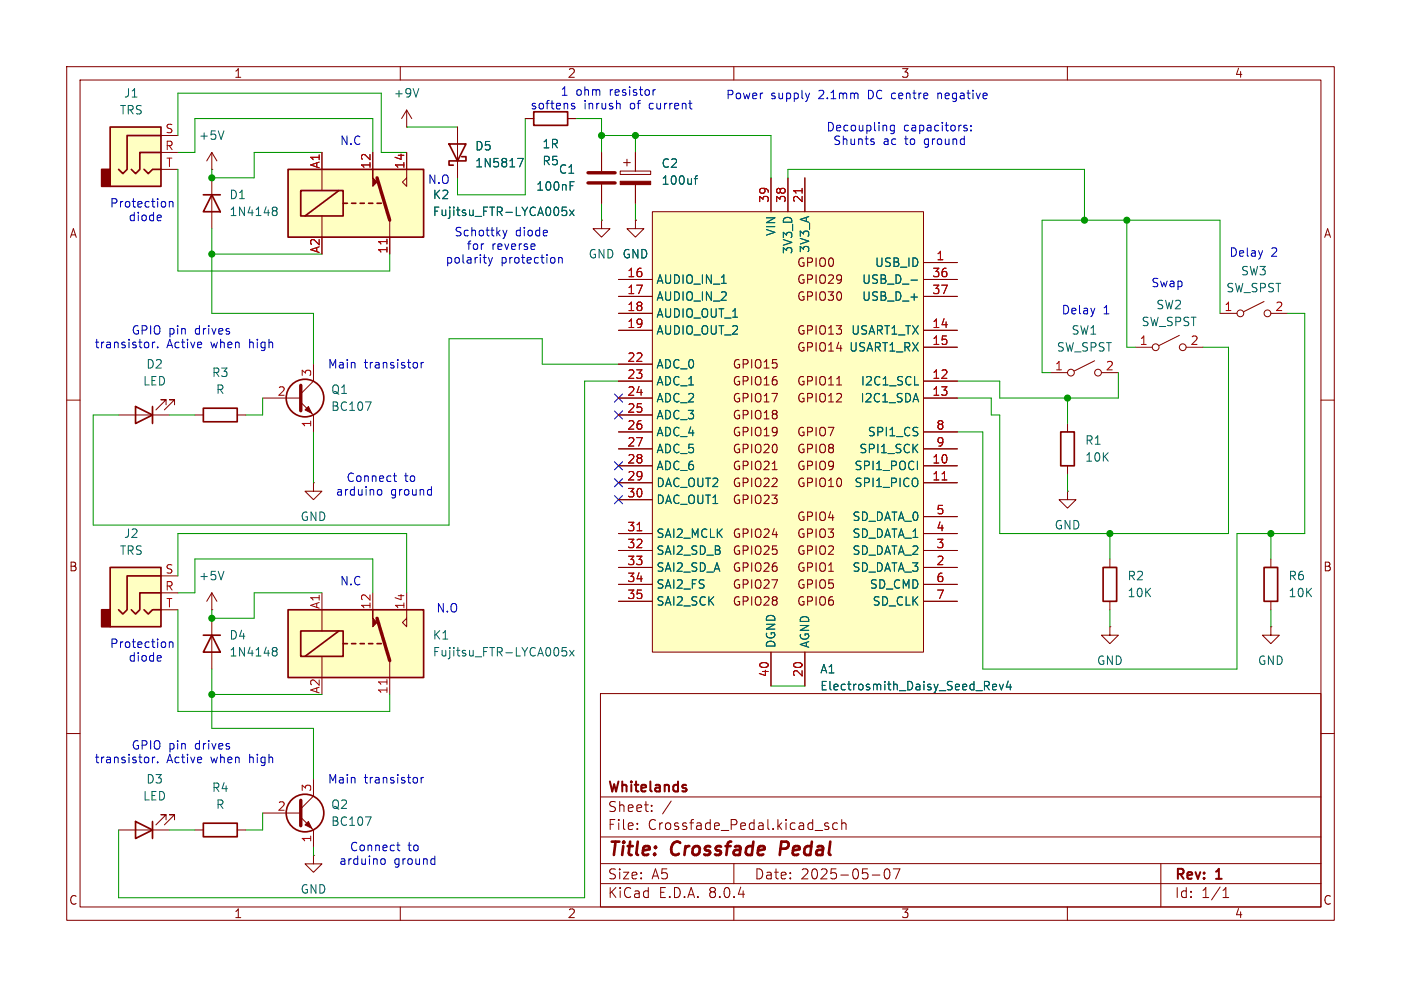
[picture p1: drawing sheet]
<svg xmlns="http://www.w3.org/2000/svg" width="210mm" height="148mm" viewBox="0 0 210 148" stroke-linecap="round" stroke-linejoin="round" font-family="sans-serif">
<g fill="none" stroke="#840000" stroke-width=".15">
<path d="M10 10h190v128h-190zM12 12h186v124h-186zM60 10v2M110 10v2M160 10v2M10 60h2M198 60h2M166.4 94v1.3h1.2l-1.2 1.2-1.3-1.2h1.3M166.4 94h.1M10 110h2M90 104h108v32h-108zM90 119.5h108"/>
<path d="M198 110h2M60 136v2M90 132.5h108M90 129.5h108M90 125.5h108M95.5 124.2v.2M95.5 123.5v.1M97.7 121.5v.2M97.7 120.8v.1M100.6 120.1l-1.3 1.9M110 136v2M110 129.5v3"/>
<path d="M124.2 123.5l-.4-.1-.2 .2 .1 .2 .5 .2v.3h-.6M125.5 123.5l-.4-.1-.3 .3v.4l.2 .2h.5M126.2 123.5a.37 .37 0 0 1 .6 .1v.8M126.2 122.9v1.5M130.8 131.2h1.1M132.7 130.4l.3-.1a.94 .94 0 0 1 0 1.5h-.1a.91 .91 0 0 1-.2-1.4zM133.9 130.3h1l-.6 1.5M160 136v2M174 129.5v6.5M183.3 134.6h.9M183.3 133.5l.5-.4v1.5"/>
</g>
<path d="M117.1 126.2l-.2 2" fill="none" stroke="#840000" stroke-width=".4"/>
<path d="M102.7 118.2l.2 .2-.2 .3M102.7 117.7l.1 .1" fill="none" stroke="#840000" stroke-width=".3"/>
<path d="M16.5 85.1h7.6v8.9h-7.6z" fill="#ffffc2"/>
<path d="M15.2 91.4h1.3v2.6h-1.3z" fill="#840000" stroke="#840000" stroke-width=".25"/>
<path d="M16.5 85.1h7.6v8.9h-7.6zM21.6 91.4l.6 .7 .7-.7h1.2M24.1 88.9h-3.1v2.5l-.7 .7-.6-.7M24.1 86.4h-5.1v5l-.6 .7-.6-.7" fill="none" stroke="#840000" stroke-width=".25"/>
<path d="M24.1 88.9h2.6M24.1 86.4h2.6M24.1 91.4h2.6" fill="none" stroke="#840000" stroke-width=".15"/>
<path d="M43.2 91.4h20.3v10.2h-20.3z" fill="#ffffc2"/>
<g fill="none" stroke="#840000" stroke-width=".15">
<path d="M93 25.7h4.5v.5h-4.5zM93.5 24.4h1M94 23.9v1M95.2 22.9v2.8M95.2 27.7v2.8M39.4 59.7h5.7M47 54.6v2.6l-1.9 1.9M45.1 60.3l1.9 1.9v2.6M160 63.5v1.3M160 69.9v1.2M48.3 88.9v5.7M48.3 98.4v3.2"/>
<path d="M55.9 88.9v2.5M58.4 99.1v5M61 88.9v5.1l-.7-.7 .7-.6M47 116.8v2.6l-1.9 1.9M17.8 124.5h7.6M24.9 122.9v-.7h-.8h.8l-1.5 1.5M26.2 122.9v-.7h-.8h.8l-1.6 1.5M39.4 121.9h5.7M45.1 122.6l1.9 1.9v2.5M47 128.3v1.2h1.3l-1.3 1.3-1.3-1.3h1.3M47 128.3h.1"/>
</g>
<g fill="none" stroke="#840000" stroke-width=".25">
<path d="M159 64.8h2v5.1h-2zM43.2 91.4h20.3v10.2h-20.3zM45.1 94.6h6.3v3.8h-6.3zM50.8 94.6l-5.1 3.8M51.4 96.5h.7M52.7 96.5h.6M54 96.5h.6M55.2 96.5h.7M56.5 96.5h.6M20.3 123.2l2.6 1.3-2.6 1.2zM22.9 123.2v2.5"/>
<circle cx="45.7" cy="59.7" r="2.82"/>
<circle cx="45.7" cy="121.9" r="2.82"/>
</g>
<path d="M45.1 57.8v3.8M56.5 92.7l1.9 6.4M45.1 120v3.8" fill="none" stroke="#840000" stroke-width=".51"/>
<g fill="#840000" stroke="#840000" stroke-width=".15">
<path d="M55.9 91.4v1.3l.6 .6-.6 .7z"/>
<path d="M46.2 61l.5 1-1-.5z"/>
<path d="M93 27.2h4.5v.5h-4.5z"/>
<path d="M45.7 123.7l.5-.5 .5 1z"/>
</g>
<path d="M58 101.9v.7" fill="none" stroke="#a90000" stroke-width=".15"/>
<path d="M104.1 26.8h.5M104.6 26.4l-.3 .1v1.1M54.8 60.3h.8l-.5 1.2M84.9 97.1h-.6l-.1 .6 .2-.1h.4l.2 .2-.1 .4-.2 .2-.5-.2M85.4 97.5l.6 .9M86 97.5l-.6 .9M54.8 122.5h.8l-.5 1.3" fill="none" stroke="#006464" stroke-width=".15"/>
<path d="M97.8 31.8h40.6v66h-40.6z" fill="#ffffc2"/>
<g fill="none" stroke="#840000" stroke-width=".15">
<path d="M61 19.1h.1M61 16.5l-.8 1.3M61 16.5v2.6M61 16.5l.7 1.3M68.6 19.1v7.6M31.7 26.7v7.6M90.2 33v1.3h1.2l-1.2 1.3-1.3-1.3h1.3M90.2 33h.1M90.2 22.9v2.8M90.2 27.7v2.8M95.2 33v1.3h1.3l-1.3 1.3-1.2-1.3h1.2M95.2 33h.1"/>
<path d="M97.8 31.8h40.6v66h-40.6zM115.6 26.7v5.1M118.1 26.7v5.1M120.6 26.7v5.1M138.4 39.4h5.1M92.7 57.2h5.1M92.7 59.7h5.1M92.7 49.5h5.1M92.7 41.9h5.1M92.7 44.5h5.1M92.7 47h5.1M92.7 54.6h5.1"/>
<path d="M138.4 57.2h5.1M138.4 59.7h5.1M138.4 49.5h5.1M138.4 52.1h5.1M138.4 41.9h5.1M138.4 44.5h5.1M157.5 55.9h2.5M164.1 54.1l-3.1 1.5M165.1 55.9h2.5M170.2 52.1h2.5M176.8 50.3l-3.1 1.5M177.8 52.1h2.5"/>
<path d="M182.9 47h2.5M189.5 45.2l-3.1 1.5M190.5 47h2.5M17.8 62.2h7.6M24.9 60.7v-.8h-.8h.8l-1.5 1.6M26.2 60.7v-.8h-.8h.8l-1.6 1.6M29.2 62.2h1.3M35.6 62.2h1.2M47 72.4v1.3h1.3l-1.3 1.2-1.3-1.2h1.3M47 72.4h.1M92.7 69.9h5.1M92.7 72.4h5.1"/>
<path d="M92.7 62.2h5.1M92.7 64.8h5.1M92.7 67.3h5.1M92.7 74.9h5.1M138.4 69.9h5.1M138.4 72.4h5.1M138.4 64.8h5.1M138.4 67.3h5.1M138.4 77.5h5.1M160 73.7v1.2h1.3l-1.3 1.3-1.3-1.3h1.3M160 73.7h.1M31.7 91.4h.1"/>
<path d="M31.7 88.9v2.5M31.7 92.7v7.6M31.7 88.9l-.7 1.3M31.7 88.9l.8 1.3M92.7 85.1h5.1M92.7 82.6h5.1M92.7 80h5.1M92.7 87.6h5.1M92.7 90.2h5.1M115.6 97.8v5.1M120.6 97.8v5.1M138.4 85.1h5.1"/>
<path d="M138.4 82.6h5.1M138.4 80h5.1M138.4 87.6h5.1M138.4 90.2h5.1M166.4 83.8v1.3M166.4 90.2v1.2M190.5 94v1.3h1.3l-1.3 1.2-1.3-1.2h1.3M190.5 94h.1M190.5 83.8v1.3M190.5 90.2v1.2M29.2 124.5h1.3M35.6 124.5h1.2"/>
<circle cx="160.5" cy="55.9" r=".51"/>
<circle cx="164.6" cy="55.9" r=".51"/>
<circle cx="173.2" cy="52.1" r=".51"/>
<circle cx="177.3" cy="52.1" r=".51"/>
<circle cx="185.9" cy="47" r=".51"/>
<circle cx="190" cy="47" r=".51"/>
</g>
<path d="M125.4 57.7h.7M115.8 70.4h.7" fill="none" stroke="#840000" stroke-width=".16"/>
<path d="M120.2 28.2v.8M95.5 79.6h.7M141.2 72h.7" fill="none" stroke="#a90000" stroke-width=".15"/>
<g fill="none" stroke="#006464" stroke-width=".15">
<path d="M62.8 13.3l-.4 1.2M40.9 31.5l.2 .1M40.9 31.1h.4l.2 .1v.2l-.2 .2M41.1 31.6h.2M41.1 31.6l-.2 .1M41.3 31.6l.2 .2v.4l-.2 .1h-.4M77.6 23.8h.8l-.5 1.2M85.5 27.9h.4M85.5 27.2h.6M136.6 42h.9M137.1 57.7h.6M33.6 85.7l-.5 1.2"/>
<path d="M40.9 97.2l.4-.1 .2 .1v.2l-.2 .2M40.9 97.6h.2M41.1 97.6h.2M41.1 97.6l-.2 .1M41.3 97.6l.2 .3v.3l-.2 .2-.4-.1M148.8 103l.6-.1-.1-.2-.3-.1-.2 .2v.6h.5M149.8 102.6l.3 .8 .3-.8M151.1 102.1l-.3 .9h.8M151.4 102.6v.8"/>
</g>
<path d="M30.5 29.2h2.5M31.7 29.2l1.3 2.6h-2.5zM67.3 21.6h2.5l-1.2 2.5zM69.2 23.5h.6v.6h-2.5v.7h.6M20.3 61l2.6 1.2-2.6 1.3zM22.9 61v2.5M30.5 61.2h5.1v2h-5.1zM30.5 95.3h2.5M31.7 95.3l1.3 2.5h-2.5zM165.4 85.1h2v5.1h-2zM189.5 85.1h2v5.1h-2zM30.5 123.4h5.1v2.1h-5.1z" fill="none" stroke="#840000" stroke-width=".25"/>
<path d="M88.1 27.4h4.1M88.1 25.9h4.1" fill="none" stroke="#840000" stroke-width=".51"/>
<path d="M16.5 19.1h7.6v8.8h-7.6z" fill="#ffffc2"/>
<path d="M15.2 25.4h1.3v2.5h-1.3z" fill="#840000" stroke="#840000" stroke-width=".25"/>
<path d="M16.5 19.1h7.6v8.8h-7.6zM80 16.8h5.1v2h-5.1zM21.6 25.4l.6 .6 .7-.6h1.2M24.1 22.9h-3.1v2.5l-.7 .6-.6-.6M24.1 20.3h-5.1v5.1l-.6 .6-.6-.6" fill="none" stroke="#840000" stroke-width=".25"/>
<path d="M78.7 17.8h1.3M85.1 17.8h1.3M24.1 22.9h2.6M24.1 20.3h2.6M24.1 25.4h2.6M31.7 25.4h.1M31.7 22.9l-.7 1.2M31.7 22.9v2.5M31.7 22.9l.8 1.2" fill="none" stroke="#840000" stroke-width=".15"/>
<path d="M33.6 19.6l-.5 1.3" fill="none" stroke="#006464" stroke-width=".15"/>
<path d="M43.2 25.4h20.3v10.2h-20.3z" fill="#ffffc2"/>
<g fill="none" stroke="#840000" stroke-width=".15">
<path d="M68.6 19.1v2.5M78.7 17.8h1.3M85.1 17.8h1.3M48.3 22.9v5.7M48.3 32.4v3.2M55.9 22.9v2.5M58.4 33v5.1M61 22.9v5l-.7-.6 .7-.6M68.6 24.1v2.6M90.2 22.9v2.8M90.2 27.7v2.8M95.2 33h.1"/>
<path d="M95.2 22.9v2.8M95.2 27.7v2.8M115.6 26.7v5.1M118.1 26.7v5.1M120.6 26.7v5.1M138.4 39.4h5.1M92.7 57.2h5.1M92.7 59.7h5.1M92.7 49.5h5.1M92.7 41.9h5.1M92.7 44.5h5.1M92.7 47h5.1"/>
<path d="M92.7 54.6h5.1M138.4 57.2h5.1M138.4 59.7h5.1M138.4 49.5h5.1M138.4 52.1h5.1M138.4 41.9h5.1M138.4 44.5h5.1M92.7 69.9h5.1M92.7 72.4h5.1M92.7 62.2h5.1M92.7 64.8h5.1M92.7 67.3h5.1"/>
<path d="M92.7 74.9h5.1M138.4 69.9h5.1M138.4 72.4h5.1M138.4 64.8h5.1M138.4 67.3h5.1M138.4 77.5h5.1M92.7 85.1h5.1M92.7 82.6h5.1M92.7 80h5.1M92.7 87.6h5.1M92.7 90.2h5.1M115.6 97.8v5.1"/>
<path d="M120.6 97.8v5.1M138.4 85.1h5.1M138.4 82.6h5.1M138.4 80h5.1M138.4 87.6h5.1M138.4 90.2h5.1"/>
</g>
<path d="M43.2 25.4h20.3v10.2h-20.3zM45.1 28.6h6.3v3.8h-6.3zM50.8 28.6l-5.1 3.8M51.4 30.5h.7M52.7 30.5h.6M54 30.5h.6M55.2 30.5h.7M56.5 30.5h.6" fill="none" stroke="#840000" stroke-width=".25"/>
<path d="M56.5 26.7l1.9 6.3" fill="none" stroke="#840000" stroke-width=".51"/>
<path d="M55.9 25.4v1.3l.6 .6-.6 .6z" fill="#840000" stroke="#840000" stroke-width=".15"/>
<path d="M58 35.9v.7M120.2 28.2v.8M95.5 79.6h.7M141.2 72h.7" fill="none" stroke="#a90000" stroke-width=".15"/>
<g fill="none" stroke="#006464" stroke-width=".15">
<path d="M77.6 23.8h.8l-.5 1.2M84.9 31.1h-.6l-.1 .6 .2-.2 .4 .1 .2 .2-.1 .4-.2 .1-.5-.1M85.4 31.5l.6 .8M85.5 27.9h.4M85.5 27.2h.6M86 31.5l-.6 .8M104.1 26.8h.5M104.6 26.4l-.3 .1v1.1M136.6 42h.9M137.1 57.7h.6M148.8 103l.6-.1-.1-.2-.3-.1-.2 .2v.6h.5M149.8 102.6l.3 .8 .3-.8"/>
<path d="M151.1 102.1l-.3 .9h.8M151.4 102.6v.8"/>
</g>
<g fill="none" stroke="#0000c2" stroke-width=".15">
<path d="M85.6 15.7l.6 .4-.2 .2h-.4M86.1 15.6l-.3-.1-.2 .2M92.8 15.5l.2 .2v.6M98.3 13.4l-.3 .1-.1 .2M103.2 15.5h.5M103.6 16.3h.1M121.4 14l-.3 .8M134.1 18.8v1l-.3 .3-.3-.1M134.1 18.8h-.4l-.2 .2v.4l.1 .2h.5M140.6 14v.8M140.8 14l-.2 .1M144.9 18.8h-.3l-.1 .2v.1l.4 .2v.3h-.4"/>
<path d="M145.5 19.5v.1M145.5 18.8v.2M24 32.3l.2 .3-.6 .1M24.1 33l-.1 .1M25.4 30.2v.9M25.4 30.3l.2-.1 .3 .1v.8M73.2 38.6l.3 .9M73.5 39.5l-.1 .3-.2 .1M73.8 38.6l-.3 .9M75.4 34.5l.3 .9M75.7 35.4l-.1 .3-.2 .1M76 34.5l-.3 .9"/>
<path d="M80.1 36.6l.1 .3-.6 .1M83.7 38.6v.9M83.7 38.7l.2-.1 .3 .1 .1 .8M130.7 21.2l.3 .1 .1 .2-.2 .2h-.3M22.8 51.3v.9M23 51.4l-.2 .1M23.6 52v.2M62.5 54.4l.1 .2v.4l-.1 .1M63.1 54.3v.9M63.5 54.3l-.2 .1-.2 .2M56.7 73.5l.3-.1 .2 .2v.5l-.2 .1h-.3M59 71.4h.4"/>
<path d="M59.1 70.9v1.1l.3 .2M64.6 73.4l.1 .1M64.7 73v1.2M64.7 74.2h-.1M24 98.3l.2 .3-.6 .1M24.1 99.1h-.1M25.4 96.3v.8M25.4 96.4l.2-.1h.3v.8M22.8 113.5v.9M23 113.6l-.2 .2M23.6 114.3v.1M62.5 116.6l.1 .2v.4l-.1 .2"/>
<path d="M63.1 116.6v.8M63.5 116.6h-.2l-.2 .2M57.2 128.8h.3l.2 .2v.4l-.1 .2h-.4M59.5 126.7h.5M59.6 126.3v1.1l.4 .2M65.1 128.8h.1M65.2 128.4v1.2M65.2 129.6h-.1"/>
</g>
<g fill="none" stroke="#009600" stroke-width=".15">
<path d="M61 19.1h7.6M78.7 17.8v11.4h-10.1v-2.5M86.4 17.8h3.8v5.1M26.7 25.4v15.2h31.7v-2.5M26.7 22.9h2.5v-5.1h26.7v5.1M26.7 20.3v-6.3h30.4v8.9h3.9M31.7 34.3v12.7h15.3v7.6M31.7 38.1h16.6M48.3 22.9h-10.2v3.8h-6.4v-1.3M90.2 20.3h25.4v6.4M90.2 30.5v2.5M95.2 20.3v2.6"/>
<path d="M95.2 30.5v2.5M118.1 26.7v-1.3h44.5v7.6M168.9 33v19.1h1.3M39.4 59.7v2.5h-2.6M92.7 54.6h-11.4v-3.8h-14v27.9h-53.3v-16.5h3.8M92.7 57.2h-5.1v77.4h-69.8v-10.1M160 59.7v3.8M167.6 55.9v3.8h-17.7v-2.5h-6.4M180.3 52.1h3.8v27.9h-34.2v-17.8h-1.3v-2.5h-5.1M182.9 47v-14h-26.7v22.9h1.3M193 47h2.6v33h-10.2v20.3h-38.1v-35.5h-3.8M25.4 62.2h3.8"/>
<path d="M47 64.8v7.6M160 71.1v2.6M26.7 86.4v-6.4h34.3v8.9M26.7 91.4v15.3h31.7v-2.6M26.7 88.9h2.5v-5.1h26.7v5.1M48.3 88.9h-10.2v3.8h-6.4v-1.3M166.4 80v3.8M166.4 91.4v2.6M190.5 80v3.8M190.5 91.4v2.6M31.7 100.3v8.9h15.3v7.6M31.7 104.1h16.6"/>
<path d="M115.6 102.9h5M25.4 124.5h3.8M39.4 121.9v2.6h-2.6M47 127v1.3"/>
</g>
<path d="M92.1 59.1l1.2 1.2M93.3 59.1l-1.2 1.2M92.1 74.3l1.2 1.2M92.1 71.8l1.2 1.2M92.1 61.6l1.2 1.2M92.1 69.2l1.2 1.3M93.3 74.3l-1.2 1.2M93.3 71.8l-1.2 1.2M93.3 61.6l-1.2 1.2M93.3 69.2l-1.2 1.3" fill="none" stroke="#000084" stroke-width=".15"/>
<g fill="#009600" stroke="#009600" stroke-width=".15">
<circle cx="166.4" cy="80" r=".46"/>
<circle cx="160" cy="59.7" r=".46"/>
<circle cx="190.5" cy="80" r=".46"/>
<circle cx="31.7" cy="38.1" r=".46"/>
<circle cx="95.2" cy="20.3" r=".46"/>
<circle cx="168.9" cy="33" r=".46"/>
<circle cx="162.6" cy="33" r=".46"/>
<circle cx="90.2" cy="20.3" r=".46"/>
<circle cx="31.7" cy="92.7" r=".46"/>
<circle cx="31.7" cy="104.1" r=".46"/>
<circle cx="31.7" cy="26.7" r=".46"/>
</g>
<g font-size="2.8" fill="#840000">
<text x="91" y="128.9">Title:</text>
<text x="100.7" y="128.9">Crossfade</text>
<text x="117.8" y="128.9">Pedal</text>
</g>
<g font-size="2.1" fill="#840000">
<text x="91" y="119.2">Whitelands</text>
<text x="91" y="124.7">File:</text>
<text x="91" y="122">Sheet:</text>
<text x="97.1" y="124.7">Crossfade_Pedal.kicad_sch</text>
<text x="91" y="134.9">KiCad</text>
<text x="91" y="132.1">Size:</text>
<text x="97.7" y="132.1">A5</text>
<text x="98.7" y="134.9">E.D.A.</text>
<text x="106.3" y="134.9">8.0.4</text>
<text x="113" y="132.1">Date:</text>
<text x="120" y="132.1">2025-05-07</text>
<text x="176" y="132.3">Rev:</text>
<text x="176" y="134.9">Id:</text>
<text x="180.1" y="134.9">1/1</text>
<text x="182.4" y="132.3">1</text>
</g>
<g font-size="1.8" fill="#840000">
<text x="35" y="11.9">1</text>
<text x="85" y="11.9">2</text>
<text x="135" y="11.9">3</text>
<text x="185" y="11.9">4</text>
<text x="10.3" y="35.9">A</text>
<text x="198.4" y="35.9">A</text>
<text x="119.4" y="40.2">GPIO0</text>
<text x="119.4" y="42.8">GPIO29</text>
<text x="119.4" y="45.3">GPIO30</text>
<text x="119.4" y="50.4">GPIO13</text>
<text x="119.4" y="52.9">GPIO14</text>
<text x="109.7" y="55.5">GPIO15</text>
<text x="109.7" y="58">GPIO16</text>
<text x="119.4" y="58">GPIO11</text>
<text x="109.7" y="60.6">GPIO17</text>
<text x="109.7" y="63.1">GPIO18</text>
<text x="109.7" y="65.6">GPIO19</text>
<text x="119.4" y="60.6">GPIO12</text>
<text x="119.4" y="65.6">GPIO7</text>
<text x="109.7" y="68.2">GPIO20</text>
<text x="109.7" y="70.7">GPIO21</text>
<text x="119.4" y="68.2">GPIO8</text>
<text x="119.4" y="70.7">GPIO9</text>
<text x="109.7" y="73.3">GPIO22</text>
<text x="109.7" y="75.8">GPIO23</text>
<text x="119.4" y="73.3">GPIO10</text>
<text x="109.7" y="80.9">GPIO24</text>
<text x="109.7" y="83.4">GPIO25</text>
<text x="119.4" y="83.4">GPIO2</text>
<text x="119.4" y="80.9">GPIO3</text>
<text x="119.4" y="78.3">GPIO4</text>
<text x="10.3" y="85.9">B</text>
<text x="109.7" y="86">GPIO26</text>
<text x="109.7" y="88.5">GPIO27</text>
<text x="119.4" y="86">GPIO1</text>
<text x="119.4" y="88.5">GPIO5</text>
<text x="198.3" y="85.9">B</text>
<text x="109.7" y="91">GPIO28</text>
<text x="119.4" y="91">GPIO6</text>
<text x="10.3" y="135.9">C</text>
<text x="35" y="137.9">1</text>
<text x="85" y="137.9">2</text>
<text x="135" y="137.9">3</text>
<text x="185" y="137.9">4</text>
<text x="198.3" y="135.9">C</text>
</g>
<g font-size="1.8" fill="#006464">
<text x="17.9" y="17.4">TRS</text>
<text x="18.5" y="14.8">J1</text>
<text x="58.9" y="14.8">+9V</text>
<text x="29.7" y="21.2">+5V</text>
<text x="71.1" y="22.8">D5</text>
<text x="81.2" y="22.5">1R</text>
<text x="71.1" y="25.3">1N5817</text>
<text x="80.3" y="28.8">100nF</text>
<text x="81.2" y="25">R5</text>
<text x="83.7" y="26.3">C1</text>
<text x="99.1" y="25.4">C2</text>
<text x="99.1" y="27.9">100uf</text>
<text x="34.3" y="30.1">D1</text>
<text x="34.3" y="32.6">1N4148</text>
<text x="64.8" y="30.1">K2</text>
<text x="64.8" y="32.6">Fujitsu_FTR-LYCA005x</text>
<text x="116.4" y="35.5" transform="rotate(-90 116.4 35.5)">VIN</text>
<text x="88.1" y="39">GND GND</text>
<text x="93.2" y="39">GND</text>
<text x="119" y="38.2" transform="rotate(-90 119 38.2)">3V3_D</text>
<text x="121.5" y="38" transform="rotate(-90 121.5 38)">3V3_A</text>
<text x="131.1" y="40.2">USB_ID</text>
<text x="185.9" y="41.5">SW3</text>
<text x="98.3" y="42.8">AUDIO_IN_1</text>
<text x="98.3" y="45.3">AUDIO_IN_2</text>
<text x="98.3" y="47.9">AUDIO_OUT_1</text>
<text x="129.1" y="42.8">USB_D_-</text>
<text x="129.1" y="45.3">USB_D_+</text>
<text x="173.2" y="46.6">SW2</text>
<text x="183.7" y="44">SW_SPST</text>
<text x="98.3" y="50.4">AUDIO_OUT_2</text>
<text x="127.2" y="52.9">USART1_RX</text>
<text x="127.5" y="50.4">USART1_TX</text>
<text x="158.3" y="52.9">SW_SPST</text>
<text x="160.5" y="50.4">SW1</text>
<text x="171" y="49.1">SW_SPST</text>
<text x="21.4" y="58">LED</text>
<text x="21.8" y="55.5">D2</text>
<text x="31.7" y="56.7">R3</text>
<text x="32.3" y="59.3">R</text>
<text x="49.5" y="59.3">Q1</text>
<text x="98.3" y="55.5">ADC_0</text>
<text x="98.3" y="58">ADC_1</text>
<text x="128.9" y="58">I2C1_SCL</text>
<text x="49.5" y="61.8">BC107</text>
<text x="98.3" y="60.6">ADC_2</text>
<text x="98.3" y="63.1">ADC_3</text>
<text x="98.3" y="65.6">ADC_4</text>
<text x="128.9" y="60.6">I2C1_SDA</text>
<text x="130" y="65.6">SPI1_CS</text>
<text x="98.3" y="68.2">ADC_5</text>
<text x="98.3" y="70.7">ADC_6</text>
<text x="128" y="70.7">SPI1_POCI</text>
<text x="128.7" y="68.2">SPI1_SCK</text>
<text x="162.6" y="66.9">R1</text>
<text x="162.6" y="69.4">10K</text>
<text x="98.3" y="73.3">DAC_OUT2</text>
<text x="98.3" y="75.8">DAC_OUT1</text>
<text x="128" y="73.3">SPI1_PICO</text>
<text x="17.9" y="83.4">TRS</text>
<text x="18.5" y="80.9">J2</text>
<text x="45" y="78.3">GND</text>
<text x="98.3" y="80.9">SAI2_MCLK</text>
<text x="98.3" y="83.4">SAI2_SD_B</text>
<text x="127.7" y="83.4">SD_DATA_2</text>
<text x="127.7" y="80.9">SD_DATA_1</text>
<text x="127.7" y="78.3">SD_DATA_0</text>
<text x="158" y="79.6">GND</text>
<text x="29.7" y="87.2">+5V</text>
<text x="98.3" y="86">SAI2_SD_A</text>
<text x="98.3" y="88.5">SAI2_FS</text>
<text x="127.7" y="86">SD_DATA_3</text>
<text x="130.3" y="88.5">SD_CMD</text>
<text x="168.9" y="87.2">R2</text>
<text x="168.9" y="89.8">10K</text>
<text x="193" y="87.2">R6</text>
<text x="193" y="89.8">10K</text>
<text x="98.3" y="91">SAI2_SCK</text>
<text x="130.7" y="91">SD_CLK</text>
<text x="34.3" y="96.1">D4</text>
<text x="34.3" y="98.7">1N4148</text>
<text x="64.8" y="96.1">K1</text>
<text x="64.8" y="98.7">Fujitsu_FTR-LYCA005x</text>
<text x="116.4" y="97.3" transform="rotate(-90 116.4 97.3)">DGND</text>
<text x="121.5" y="97.3" transform="rotate(-90 121.5 97.3)">AGND</text>
<text x="122.9" y="101.2">A1</text>
<text x="164.3" y="99.9">GND</text>
<text x="188.5" y="99.9">GND</text>
<text x="122.9" y="103.7">Electrosmith_Daisy_Seed_Rev4</text>
<text x="21.8" y="117.7">D3</text>
<text x="31.7" y="119">R4</text>
<text x="21.4" y="120.2">LED</text>
<text x="32.3" y="121.5">R</text>
<text x="49.5" y="124.1">BC107</text>
<text x="49.5" y="121.5">Q2</text>
<text x="45" y="134.2">GND</text>
</g>
<g font-size="1.8" fill="#0000c2">
<text x="79.4" y="16.6">softens</text>
<text x="83.9" y="14.6">1</text>
<text x="86.3" y="14.6">ohm</text>
<text x="87.5" y="16.6">inrush</text>
<text x="91.5" y="14.6">resistor</text>
<text x="94.5" y="16.6">of</text>
<text x="97.6" y="16.6">current</text>
<text x="108.7" y="15.1">Power</text>
<text x="115.5" y="15.1">supply</text>
<text x="122.8" y="15.1">2.1mm</text>
<text x="130.4" y="15.1">DC centre</text>
<text x="141.2" y="15.1">negative</text>
<text x="50.9" y="21.9">N.C</text>
<text x="123.8" y="19.9">Decoupling</text>
<text x="124.8" y="22">Shunts</text>
<text x="132.4" y="22">ac</text>
<text x="135.4" y="19.9">capacitors:</text>
<text x="135.8" y="22">to</text>
<text x="138.8" y="22">ground</text>
<text x="64.1" y="27.8">N.O</text>
<text x="16.4" y="31.3">Protection</text>
<text x="19.2" y="33.4">diode</text>
<text x="68" y="35.7">Schottky</text>
<text x="77.2" y="35.7">diode</text>
<text x="66.7" y="39.7">polarity</text>
<text x="69.9" y="37.7">for</text>
<text x="73.7" y="37.7">reverse</text>
<text x="75.1" y="39.7">protection</text>
<text x="184.2" y="38.7">Delay</text>
<text x="190.5" y="38.7">2</text>
<text x="159.1" y="47.3">Delay</text>
<text x="165.4" y="47.3">1</text>
<text x="172.5" y="43.3">Swap</text>
<text x="14.1" y="52.4">transistor.</text>
<text x="19.6" y="50.4">GPIO pin</text>
<text x="25" y="52.4">Active</text>
<text x="29.4" y="50.4">drives</text>
<text x="31.7" y="52.4">when</text>
<text x="37.6" y="52.4">high</text>
<text x="49.1" y="55.5">Main</text>
<text x="54.6" y="55.5">transistor</text>
<text x="50.2" y="74.5">arduino</text>
<text x="51.8" y="72.5">Connect</text>
<text x="58.5" y="74.5">ground</text>
<text x="60.6" y="72.5">to</text>
<text x="50.9" y="88">N.C</text>
<text x="65.3" y="92.1">N.O</text>
<text x="16.4" y="97.4">Protection</text>
<text x="19.2" y="99.4">diode</text>
<text x="19.6" y="112.6">GPIO pin</text>
<text x="29.4" y="112.6">drives</text>
<text x="14.1" y="114.7">transistor.</text>
<text x="25" y="114.7">Active</text>
<text x="31.7" y="114.7">when</text>
<text x="37.6" y="114.7">high</text>
<text x="49.1" y="117.7">Main</text>
<text x="54.6" y="117.7">transistor</text>
<text x="50.7" y="129.9">arduino</text>
<text x="52.3" y="127.9">Connect</text>
<text x="59.1" y="129.9">ground</text>
<text x="61.1" y="127.9">to</text>
</g>
<g font-size="1.8" fill="#a90000">
<text x="24.7" y="22.6">R</text>
<text x="24.7" y="20.1">S</text>
<text x="24.8" y="25.1">T</text>
<text x="48" y="25.4" transform="rotate(-90 48 25.4)">A1</text>
<text x="55.6" y="25.4" transform="rotate(-90 55.6 25.4)">12</text>
<text x="60.7" y="25.4" transform="rotate(-90 60.7 25.4)">14</text>
<text x="115.3" y="30.5" transform="rotate(-90 115.3 30.5)">39</text>
<text x="117.9" y="30.5" transform="rotate(-90 117.9 30.5)">38</text>
<text x="120.4" y="30.5" transform="rotate(-90 120.4 30.5)">21</text>
<text x="48" y="38.1" transform="rotate(-90 48 38.1)">A2</text>
<text x="58.2" y="38.1" transform="rotate(-90 58.2 38.1)">11</text>
<text x="93.9" y="41.7">16</text>
<text x="139.7" y="41.7">36</text>
<text x="140.3" y="39.1">1</text>
<text x="93.9" y="44.2">17</text>
<text x="93.9" y="46.7">18</text>
<text x="139.7" y="44.2">37</text>
<text x="183.4" y="46.7">1</text>
<text x="191.1" y="46.7">2</text>
<text x="93.9" y="49.3">19</text>
<text x="139.7" y="49.3">14</text>
<text x="139.7" y="51.8">15</text>
<text x="170.7" y="51.8">1</text>
<text x="178.4" y="51.8">2</text>
<text x="41.5" y="59.4">2</text>
<text x="46.7" y="56.6" transform="rotate(-90 46.7 56.6)">3</text>
<text x="93.9" y="54.4">22</text>
<text x="93.9" y="56.9">23</text>
<text x="93.9" y="59.4">24</text>
<text x="139.7" y="56.9">12</text>
<text x="139.7" y="59.4">13</text>
<text x="158" y="55.6">1</text>
<text x="165.7" y="55.6">2</text>
<text x="46.7" y="64.2" transform="rotate(-90 46.7 64.2)">1</text>
<text x="93.9" y="62">25</text>
<text x="93.9" y="64.5">26</text>
<text x="140.3" y="64.5">8</text>
<text x="93.9" y="67.1">27</text>
<text x="93.9" y="69.6">28</text>
<text x="139.7" y="69.6">10</text>
<text x="140.3" y="67.1">9</text>
<text x="93.9" y="72.1">29</text>
<text x="93.9" y="74.7">30</text>
<text x="139.7" y="72.1">11</text>
<text x="140.3" y="77.2">5</text>
<text x="93.9" y="79.8">31</text>
<text x="93.9" y="82.3">32</text>
<text x="140.3" y="82.3">3</text>
<text x="140.3" y="79.8">4</text>
<text x="24.7" y="88.6">R</text>
<text x="24.7" y="86.1">S</text>
<text x="93.9" y="84.8">33</text>
<text x="93.9" y="87.4">34</text>
<text x="93.9" y="89.9">35</text>
<text x="140.3" y="84.8">2</text>
<text x="140.3" y="87.4">6</text>
<text x="140.3" y="89.9">7</text>
<text x="24.8" y="91.2">T</text>
<text x="48" y="91.4" transform="rotate(-90 48 91.4)">A1</text>
<text x="55.6" y="91.5" transform="rotate(-90 55.6 91.5)">12</text>
<text x="60.7" y="91.5" transform="rotate(-90 60.7 91.5)">14</text>
<text x="115.3" y="101.6" transform="rotate(-90 115.3 101.6)">40</text>
<text x="120.4" y="101.6" transform="rotate(-90 120.4 101.6)">20</text>
<text x="48" y="104.1" transform="rotate(-90 48 104.1)">A2</text>
<text x="58.2" y="104.2" transform="rotate(-90 58.2 104.2)">11</text>
<text x="46.7" y="118.8" transform="rotate(-90 46.7 118.8)">3</text>
<text x="41.5" y="121.7">2</text>
<text x="46.7" y="126.4" transform="rotate(-90 46.7 126.4)">1</text>
</g>
</svg>
